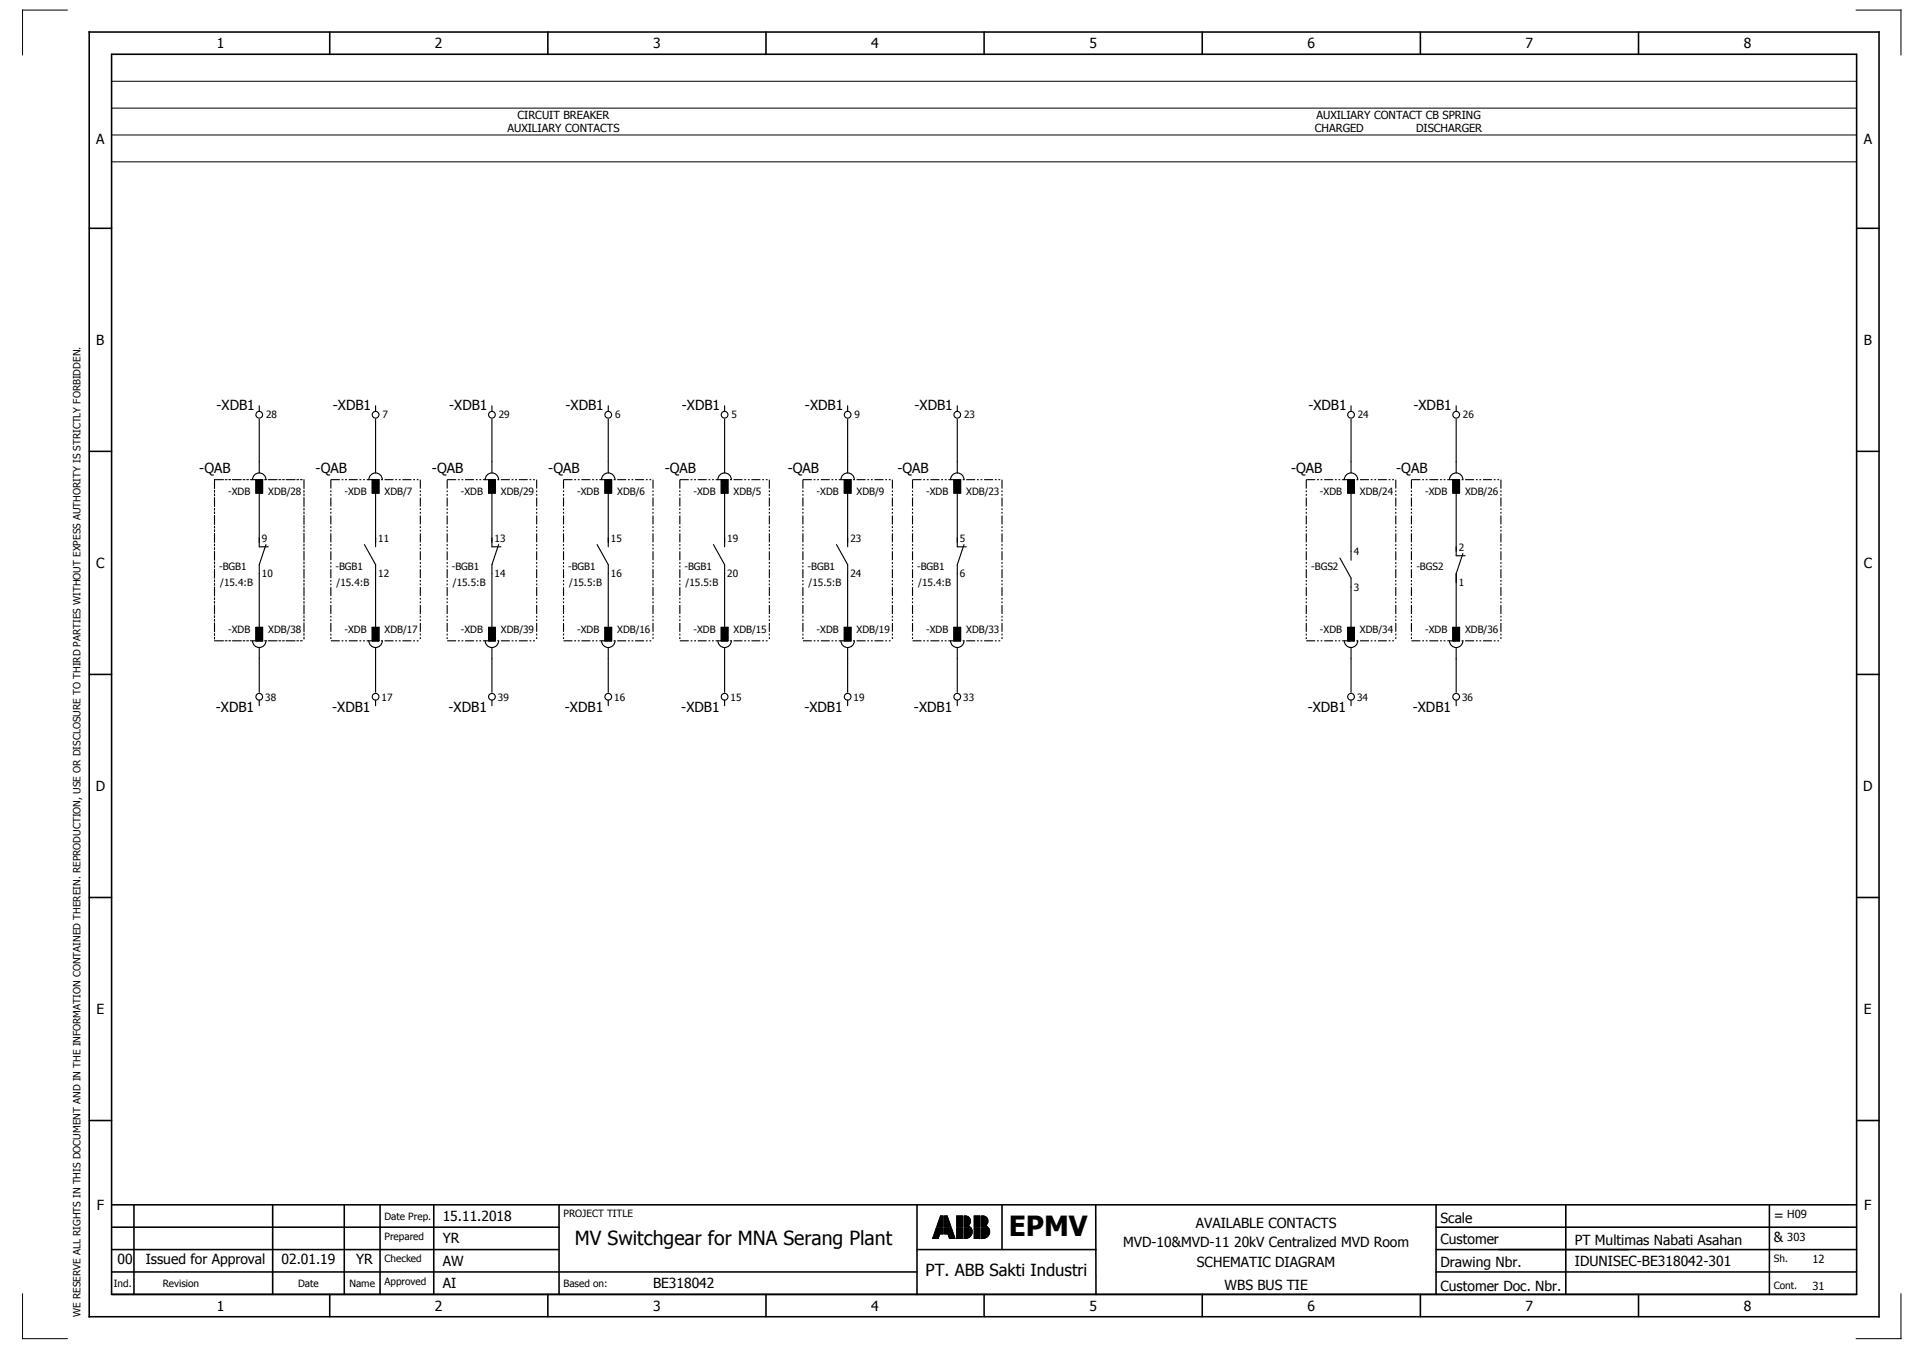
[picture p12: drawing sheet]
<svg xmlns="http://www.w3.org/2000/svg" width="427mm" height="301mm" viewBox="0 0 427 301" stroke-linecap="round" stroke-linejoin="round" font-family="sans-serif">
<g fill="none" stroke="#000" stroke-width=".35">
<path d="M19.9 7.2h400v287h-400zM24.9 12.1h390v277.1h-390zM73.7 7.2v5M122.4 7.2v5M171.2 7.2v5M219.9 7.2v5M268.7 7.2v5M317.4 7.2v5M366.2 7.2v5M19.9 51h5M414.9 51h5M19.9 100.8h5"/>
<path d="M414.9 100.8h5M19.9 150.7h5M414.9 150.7h5M19.9 200.5h5M414.9 200.5h5M19.9 250.3h5M414.9 250.3h5M24.9 279.2h100M24.9 269.2h390M24.9 274.2h100M29.9 269.2v20M60.9 269.2v20"/>
<path d="M76.9 269.2v20M84.9 269.2v20M96.9 269.2v20M124.9 269.2v20M204.9 279.2h40M204.9 269.2v20M223.9 269.2v10M244.9 269.2v20M320.9 279.2h94M320.9 269.2v20M320.9 274.2h94M349.9 269.2v20"/>
<path d="M395.4 269.2v20M24.9 289.2h390M24.9 284.2h180M73.7 289.2v5M122.4 289.2v5M171.2 289.2v5M219.9 289.2v5M268.7 289.2v5M317.4 289.2v5M320.9 284.2h94M366.2 289.2v5"/>
</g>
<g fill="none" stroke="#000" stroke-width=".22">
<path d="M15 2.3h-10v10M24.9 18.2h390M24.9 12.2h390M414.8 2.3h10v10M24.9 24.2h390M24.9 30.2h390M24.9 36.2h390M208.5 276.5v.2M208.6 276.3v.4M208.6 276.1v.6M208.7 275.9v.8M208.8 275.6v1.1"/>
<path d="M208.9 275.4v1.3M209 275.2v1.5M209 275v1.7M209.1 274.7v2M209.2 274.5v2.2M209.3 274.3l-.9 2.4h1.3l.3-1M209.3 274.3h1.5v1.4h-.8M209.3 274.3v2.4M209.4 273.8v.2M209.4 274.3v2.4M209.5 273.6v.4M209.5 274.3v2.4"/>
<path d="M209.6 273.4v.6M209.6 274.3v2.4M209.7 273.2v.8M209.7 274.3v2.4M209.7 273v1M209.7 274.3v2.2M209.8 272.7v1.3M209.8 274.3v2M209.9 272.5v1.5M209.9 274.3v1.8M210 272.3v1.7M210 274.3v1.6"/>
<path d="M210 272.1v1.9M210 274.3v1.4M210.1 271.8v2.2M210.1 274.3v1.4M210.2 271.7h.6v2.3h-1.4zM210.2 271.7v2.3M210.2 274.3v1.4M210.3 271.7v2.3M210.3 274.3v1.4M210.4 271.7v2.3M210.4 274.3v1.4M210.5 271.7v2.3"/>
<path d="M210.5 274.3v1.4M210.6 271.7v2.3M210.6 274.3v1.4M210.7 271.7v2.3M210.7 274.3v1.4M210.8 271.7v2.3M210.8 274.3v1.4M211.1 271.7h.6l.8 2.3h-1.4zM211.1 271.7v2.3M211.1 274.3v1.4M211.2 271.7v2.3M211.2 274.3v1.4"/>
<path d="M211.3 271.7v2.3M211.3 274.3v1.4M211.4 271.7v2.3M211.4 274.3v1.4M211.5 271.7v2.3M211.5 274.3v1.4M211.6 271.7v2.3M211.6 274.3v1.4M211.7 271.7v2.3M211.7 274.3v1.4M211.8 271.9v2.1M211.8 274.3v1.4"/>
<path d="M211.8 275.7h-.7v-1.4h1.5l.8 2.4M211.8 275.7l.4 1h1.2M211.8 272.1v1.9M211.9 272.3v1.7M211.9 274.3v1.6M212 272.5v1.5M212 274.3v1.8M212.1 272.8v1.2M212.1 274.3v2M212.2 273v1M212.2 274.3v2.3M212.2 273.2v.8"/>
<path d="M212.2 274.3v2.4M212.3 273.4v.6M212.3 274.3v2.4M212.4 273.7v.3M212.4 274.3v2.4M212.5 273.9v.1M212.5 274.3v2.4M212.6 274.3v2.4M212.7 274.6v2.1M212.8 274.8v1.9M212.9 275v1.7M212.9 275.2v1.5"/>
<path d="M213 275.5v1.2M213.1 275.7v1M213.2 275.9v.8M213.3 276.1v.6M213.3 276.3v.4M213.4 276.6v.1M213.8 271.7h1.3v2.3h-1.3zM213.8 274.3h1.3v2.4h-1.3zM213.9 271.7v2.3M213.9 274.3v2.4M214 271.7v2.3M214 274.3v2.4"/>
<path d="M214.1 271.7v2.3M214.1 274.3v2.4M214.2 271.7v2.3M214.2 274.3v2.4M214.3 271.7v2.3M214.3 274.3v2.4M214.4 271.7v2.3M214.4 274.3v2.4M214.5 271.7v2.3M214.5 274.3v2.4M214.6 271.7v2.3M214.6 274.3v2.4"/>
<path d="M214.7 271.7v2.3M214.7 274.3v2.4M214.8 271.7v2.3M214.8 274.3v2.4M214.9 271.7v2.3M214.9 274.3v2.4M215 271.7v2.3M215 274.3v2.4M215.4 271.7a1.16 1.16 0 0 1 1.4 .6 1.16 1.16 0 0 1-.5 1.5l.5 .2h-1.4zM215.5 271.7v2.3M215.5 274.3v2.4M215.6 271.7v2.3"/>
<path d="M215.6 274.3v2.4M215.7 271.7v2.3M215.7 274.3v2.4M215.8 271.7v2.3M215.8 274.3v2.4M215.9 271.7v2.3M215.9 274.3v2.4M216 271.7v2.3M216 274.3v2.3M216.1 271.7v2.3M216.1 274.3v2.3M216.2 271.7v2.3"/>
<path d="M216.2 274.3v2.3M216.3 271.8v2.2M216.3 274.3v2.3M216.4 271.8v2.2M216.4 274.3v2.2M216.5 271.9v1.8M216.5 273.8v.2M216.5 274.3v2.2M216.5 271.9v1.7M216.5 273.9v.1M216.6 272v1.5M216.6 273.9v.1"/>
<path d="M216.6 274.3v2.1M216.7 272.1v1.4M216.7 274h.1M216.7 274.3v2.1M216.8 272.2v1.1M216.8 274.3v2M216.8 272.4v.8M216.8 274.3v1.9M216.9 274.3v1.8M217 274.3v1.7M217 274.3a1.5 1.5 0 0 1-1.2 2.4M217 274.3h-1.6v2.4h.4"/>
<path d="M217.1 274.4v1.5M217.2 274.5v1.3M217.2 274.8v.8M217.7 271.7h1.3v2.3h-1.3zM217.7 274.3h1.3v2.4h-1.3zM217.8 271.7v2.3M217.8 274.3v2.4M217.9 271.7v2.3M217.9 274.3v2.4M218 271.7v2.3M218 274.3v2.4M218.1 271.7v2.3"/>
<path d="M218.1 274.3v2.4M218.2 271.7v2.3M218.2 274.3v2.4M218.3 271.7v2.3M218.3 274.3v2.4M218.4 271.7v2.3M218.4 274.3v2.4M218.5 271.7v2.3M218.5 274.3v2.4M218.6 271.7v2.3M218.6 274.3v2.4M218.7 271.7v2.3"/>
<path d="M218.7 274.3v2.4M218.8 271.7v2.3M218.8 274.3v2.4M218.9 271.7v2.3M218.9 274.3v2.4M219 271.7v2.3M219 274.3v2.4M219.3 274.3h1.6a1.53 1.53 0 0 1 0 1.7 1.53 1.53 0 0 1-1.6 .7zM219.3 271.7a1.16 1.16 0 0 1 1.4 .6 1.16 1.16 0 0 1-.5 1.5l.5 .2h-1.4zM219.4 271.7v2.3M219.4 274.3v2.4M219.5 271.7v2.3"/>
<path d="M219.5 274.3v2.4M219.6 271.7v2.3M219.6 274.3v2.4M219.7 271.7v2.3M219.7 274.3v2.4M219.8 271.7v2.3M219.8 274.3v2.4M219.9 271.7v2.3M219.9 274.3v2.3M220 271.7v2.3M220 274.3v2.3M220.1 271.7v2.3"/>
<path d="M220.1 274.3v2.3M220.2 271.8v2.2M220.2 274.3v2.3M220.3 271.8v2.2M220.3 274.3v2.2M220.4 271.9v1.8M220.4 273.8v.2M220.4 274.3v2.2M220.4 271.9v1.7M220.4 273.9v.1M220.5 272v1.5M220.5 273.9v.1"/>
<path d="M220.5 274.3v2.1M220.6 272.1v1.3M220.6 274h.1M220.6 274.3v2.1M220.7 272.2v1.1M220.7 274.3v2M220.8 272.4v.8M220.8 274.3v1.9M220.8 274.3v1.8M220.9 274.3v1.7M221 274.4v1.5M221.1 274.6v1.2"/>
<path d="M221.1 274.8v.7M5 289.1v10h10M424.8 289.1v10h-10"/>
</g>
<path d="M47.9 107.2h20M47.9 107.2v36M67.9 107.2v36M47.9 143.2h20" fill="none" stroke="#000" stroke-width=".25" stroke-dasharray="2 .4 .4 .4 .4 .4"/>
<g fill="none" stroke="#000" stroke-width=".25">
<path d="M57.9 90.7v1.2M57.9 93.7v12M83.9 90.7v1.2M83.9 93.7v12M109.9 90.7v1.2M109.9 93.7v12M135.9 90.7v1.2M135.9 93.7v12M161.9 90.7v1.2M161.9 93.7v12M189.4 90.7v1.2M189.4 93.7v12"/>
<path d="M213.9 90.7v1.2M213.9 93.7v12M301.9 90.7v1.2M301.9 93.7v12M325.4 90.7v1.2M325.4 93.7v12M56.4 107.2a1.5 1.5 0 0 1 1.5-1.5 1.5 1.5 0 0 1 1.5 1.5M57.2 107.2h1.5v3h-1.5zM57.9 110.2v12h2M82.4 107.2a1.5 1.5 0 0 1 1.5-1.5 1.5 1.5 0 0 1 1.5 1.5M83.2 107.2h1.5v3h-1.5zM83.9 110.2v12"/>
<path d="M108.4 107.2a1.5 1.5 0 0 1 1.5-1.5 1.5 1.5 0 0 1 1.5 1.5M109.2 107.2h1.5v3h-1.5zM109.9 110.2v12h2M134.4 107.2a1.5 1.5 0 0 1 1.5-1.5 1.5 1.5 0 0 1 1.5 1.5M135.2 107.2h1.5v3h-1.5zM135.9 110.2v12M160.4 107.2a1.5 1.5 0 0 1 1.5-1.5 1.5 1.5 0 0 1 1.5 1.5M161.2 107.2h1.5v3h-1.5zM161.9 110.2v12M187.9 107.2a1.5 1.5 0 0 1 1.5-1.5 1.5 1.5 0 0 1 1.5 1.5M188.7 107.2h1.5v3h-1.5zM189.4 110.2v12"/>
<path d="M212.4 107.2a1.5 1.5 0 0 1 1.5-1.5 1.5 1.5 0 0 1 1.5 1.5M213.2 107.2h1.5v3h-1.5zM213.9 110.2v12h2M300.4 107.2a1.5 1.5 0 0 1 1.5-1.5 1.5 1.5 0 0 1 1.5 1.5M301.2 107.2h1.5v3h-1.5zM301.9 110.2v15M323.9 107.2a1.5 1.5 0 0 1 1.5-1.5 1.5 1.5 0 0 1 1.5 1.5M324.7 107.2h1.5v3h-1.5zM325.4 110.2v14h2M59.4 121.7l-1.5 4.5v14M81.4 121.7l2.5 4.5v14M111.4 121.7l-1.5 4.5v14"/>
<path d="M133.4 121.7l2.5 4.5v14M159.4 121.7l2.5 4.5v14M186.9 121.7l2.5 4.5v14M215.4 121.7l-1.5 4.5v14M299.4 124.7l2.5 4.5v11M326.9 123.7l-1.5 4.5v12M56.4 143.2a1.5 1.5 0 0 0 1.5 1.5 1.5 1.5 0 0 0 1.5-1.5M57.2 140.2h1.5v3h-1.5zM57.9 144.7v10M57.9 156.4v1.3M82.4 143.2a1.5 1.5 0 0 0 1.5 1.5 1.5 1.5 0 0 0 1.5-1.5M83.2 140.2h1.5v3h-1.5z"/>
<path d="M83.9 144.7v10M83.9 156.4v1.3M108.4 143.2a1.5 1.5 0 0 0 1.5 1.5 1.5 1.5 0 0 0 1.5-1.5M109.2 140.2h1.5v3h-1.5zM109.9 144.7v10M109.9 156.4v1.3M134.4 143.2a1.5 1.5 0 0 0 1.5 1.5 1.5 1.5 0 0 0 1.5-1.5M135.2 140.2h1.5v3h-1.5zM135.9 144.7v10M135.9 156.4v1.3M160.4 143.2a1.5 1.5 0 0 0 1.5 1.5 1.5 1.5 0 0 0 1.5-1.5M161.2 140.2h1.5v3h-1.5z"/>
<path d="M161.9 144.7v10M161.9 156.4v1.3M187.9 143.2a1.5 1.5 0 0 0 1.5 1.5 1.5 1.5 0 0 0 1.5-1.5M188.7 140.2h1.5v3h-1.5zM189.4 144.7v10M189.4 156.4v1.3M212.4 143.2a1.5 1.5 0 0 0 1.5 1.5 1.5 1.5 0 0 0 1.5-1.5M213.2 140.2h1.5v3h-1.5zM213.9 144.7v10M213.9 156.4v1.3M300.4 143.2a1.5 1.5 0 0 0 1.5 1.5 1.5 1.5 0 0 0 1.5-1.5M301.2 140.2h1.5v3h-1.5z"/>
<path d="M301.9 144.7v10M301.9 156.4v1.3M323.9 143.2a1.5 1.5 0 0 0 1.5 1.5 1.5 1.5 0 0 0 1.5-1.5M324.7 140.2h1.5v3h-1.5zM325.4 144.7v10M325.4 156.4v1.3"/>
<circle cx="57.9" cy="92.7" r=".75"/>
<circle cx="83.9" cy="92.7" r=".75"/>
<circle cx="109.9" cy="92.7" r=".75"/>
<circle cx="135.9" cy="92.7" r=".75"/>
<circle cx="161.9" cy="92.7" r=".75"/>
<circle cx="189.4" cy="92.7" r=".75"/>
<circle cx="213.9" cy="92.7" r=".75"/>
<circle cx="301.9" cy="92.7" r=".75"/>
<circle cx="325.4" cy="92.7" r=".75"/>
<circle cx="57.9" cy="155.7" r=".75"/>
<circle cx="83.9" cy="155.7" r=".75"/>
<circle cx="109.9" cy="155.7" r=".75"/>
<circle cx="135.9" cy="155.7" r=".75"/>
<circle cx="161.9" cy="155.7" r=".75"/>
<circle cx="189.4" cy="155.7" r=".75"/>
<circle cx="213.9" cy="155.7" r=".75"/>
<circle cx="301.9" cy="155.7" r=".75"/>
<circle cx="325.4" cy="155.7" r=".75"/>
</g>
<g fill="#000" stroke="#000" stroke-width=".22">
<path d="M57.2 107.2h1.5v3h-1.5zM83.2 107.2h1.5v3h-1.5zM109.2 107.2h1.5v3h-1.5zM135.2 107.2h1.5v3h-1.5zM161.2 107.2h1.5v3h-1.5zM188.7 107.2h1.5v3h-1.5zM213.2 107.2h1.5v3h-1.5zM301.2 107.2h1.5v3h-1.5zM324.7 107.2h1.5v3h-1.5zM57.2 140.2h1.5v3h-1.5zM83.2 140.2h1.5v3h-1.5zM109.2 140.2h1.5v3h-1.5z"/>
<path d="M135.2 140.2h1.5v3h-1.5zM161.2 140.2h1.5v3h-1.5zM188.7 140.2h1.5v3h-1.5zM213.2 140.2h1.5v3h-1.5zM301.2 140.2h1.5v3h-1.5zM324.7 140.2h1.5v3h-1.5z"/>
</g>
<path d="M57.2 143.2h1.5M83.2 143.2h1.5M109.2 143.2h1.5M135.2 143.2h1.5M161.2 143.2h1.5M188.7 143.2h1.5M213.2 143.2h1.5M301.2 143.2h1.5M324.7 143.2h1.5" fill="none" stroke="#000" stroke-width=".25" stroke-dasharray="3.2 .4 .3 .4" stroke-linecap="butt"/>
<g fill="none" stroke="#000" stroke-width=".25" stroke-dasharray="2 .4 .4 .4 .4 .4" stroke-linecap="butt">
<path d="M73.9 107.2h20M73.9 107.2v36M93.9 107.2v36M99.9 107.2h20M99.9 107.2v36M119.9 107.2v36M125.9 107.2h20M125.9 107.2v36M145.9 107.2v36M151.9 107.2h20M151.9 107.2v36M171.9 107.2v36"/>
<path d="M179.4 107.2h20M179.4 107.2v36M199.4 107.2v36M203.9 107.2h20M203.9 107.2v36M223.9 107.2v36M291.9 107.2h20M291.9 107.2v36M311.9 107.2v36M315.4 107.2h20M315.4 107.2v36M335.4 107.2v36"/>
<path d="M73.9 143.2h20M99.9 143.2h20M125.9 143.2h20M151.9 143.2h20M179.4 143.2h20M203.9 143.2h20M291.9 143.2h20M315.4 143.2h20"/>
</g>
<text font-size="6.2" x="225.4" y="276.2">EPMV</text>
<text font-size="4.3" x="128.5" y="278.2">MV Switchgear for MNA Serang Plant</text>
<text font-size="3.7" x="206.9" y="285.1">PT. ABB Sakti Industri</text>
<g font-size="3.1">
<text x="48.5" y="10.8">1</text>
<text x="97.2" y="10.8">2</text>
<text x="146" y="10.8">3</text>
<text x="194.7" y="10.8">4</text>
<text x="243.5" y="10.8">5</text>
<text x="292.2" y="10.8">6</text>
<text x="341" y="10.8">7</text>
<text x="389.7" y="10.8">8</text>
<text x="21.5" y="32.2">A</text>
<text x="416.5" y="32.2">A</text>
<text x="21.5" y="77">B</text>
<text x="416.5" y="77">B</text>
<text x="48.4" y="91.7">-XDB1</text>
<text x="74.4" y="91.7">-XDB1</text>
<text x="100.4" y="91.7">-XDB1</text>
<text x="126.4" y="91.7">-XDB1</text>
<text x="152.4" y="91.7">-XDB1</text>
<text x="179.9" y="91.7">-XDB1</text>
<text x="204.4" y="91.7">-XDB1</text>
<text x="292.4" y="91.7">-XDB1</text>
<text x="315.9" y="91.7">-XDB1</text>
<text x="44.5" y="105.7">-QAB</text>
<text x="70.5" y="105.7">-QAB</text>
<text x="96.5" y="105.7">-QAB</text>
<text x="122.5" y="105.7">-QAB</text>
<text x="148.5" y="105.7">-QAB</text>
<text x="176" y="105.7">-QAB</text>
<text x="200.5" y="105.7">-QAB</text>
<text x="288.5" y="105.7">-QAB</text>
<text x="312" y="105.7">-QAB</text>
<text x="21.5" y="126.9">C</text>
<text x="416.5" y="126.9">C</text>
<text x="48.3" y="159">-XDB1</text>
<text x="74.3" y="159">-XDB1</text>
<text x="100.3" y="159">-XDB1</text>
<text x="126.3" y="159">-XDB1</text>
<text x="152.3" y="159">-XDB1</text>
<text x="179.8" y="159">-XDB1</text>
<text x="204.3" y="159">-XDB1</text>
<text x="292.3" y="159">-XDB1</text>
<text x="315.8" y="159">-XDB1</text>
<text x="21.4" y="176.7">D</text>
<text x="416.4" y="176.7">D</text>
<text x="21.6" y="226.5">E</text>
<text x="416.6" y="226.5">E</text>
<text x="21.6" y="270.4">F</text>
<text x="98.9" y="272.8">15.11.2018</text>
<text x="267.2" y="274.2">AVAILABLE CONTACTS</text>
<text x="321.9" y="273.2">Scale</text>
<text x="396.4" y="272.5">=</text>
<text x="416.6" y="270.4">F</text>
<text x="98.9" y="277.8">YR</text>
<text x="251" y="278.6">MVD-10&amp;MVD-11 20kV Centralized MVD Room</text>
<text x="321.9" y="277.9">Customer</text>
<text x="351.9" y="278.1">PT Multimas Nabati Asahan</text>
<text x="396.4" y="277.5">&amp;</text>
<text x="26.2" y="282.3">00</text>
<text x="32.6" y="282.3">Issued for Approval</text>
<text x="62.9" y="282.3">02.01.19</text>
<text x="79.6" y="282.3">YR</text>
<text x="98.9" y="282.8">AW</text>
<text x="98.9" y="287.8">AI</text>
<text x="145.9" y="287.8">BE318042</text>
<text x="267.5" y="283.2">SCHEMATIC DIAGRAM</text>
<text x="321.9" y="283.2">Drawing Nbr.</text>
<text x="352" y="282.8">IDUNISEC-BE318042-301</text>
<text x="48.5" y="292.8">1</text>
<text x="97.2" y="292.8">2</text>
<text x="146" y="292.8">3</text>
<text x="194.7" y="292.8">4</text>
<text x="243.5" y="292.8">5</text>
<text x="273.7" y="288.1">WBS BUS TIE</text>
<text x="292.2" y="292.8">6</text>
<text x="321.9" y="288.4">Customer Doc. Nbr.</text>
<text x="341" y="292.8">7</text>
<text x="389.7" y="292.8">8</text>
</g>
<g font-size="2.5">
<text x="113.4" y="29.6">AUXILIARY CONTACTS</text>
<text x="115.7" y="26.6">CIRCUIT BREAKER</text>
<text x="293.9" y="29.6">CHARGED</text>
<text x="294.2" y="26.6">AUXILIARY CONTACT CB SPRING</text>
<text x="316.5" y="29.6">DISCHARGER</text>
<text x="399.4" y="272.2">H09</text>
<text x="399.4" y="277.2">303</text>
<text x="405.1" y="282.2">12</text>
<text x="405.1" y="288.1">31</text>
</g>
<g font-size="2.2">
<text x="59.5" y="93.5">28</text>
<text x="85.5" y="93.5">7</text>
<text x="111.5" y="93.5">29</text>
<text x="137.5" y="93.5">6</text>
<text x="163.5" y="93.5">5</text>
<text x="191" y="93.5">9</text>
<text x="215.5" y="93.5">23</text>
<text x="303.5" y="93.5">24</text>
<text x="327" y="93.5">26</text>
<text x="51" y="110.7">-XDB</text>
<text x="59.9" y="110.7">XDB/28</text>
<text x="77" y="110.7">-XDB</text>
<text x="85.9" y="110.7">XDB/7</text>
<text x="103" y="110.7">-XDB</text>
<text x="111.9" y="110.7">XDB/29</text>
<text x="129" y="110.7">-XDB</text>
<text x="137.9" y="110.7">XDB/6</text>
<text x="155" y="110.7">-XDB</text>
<text x="163.9" y="110.7">XDB/5</text>
<text x="182.5" y="110.7">-XDB</text>
<text x="191.4" y="110.7">XDB/9</text>
<text x="207" y="110.7">-XDB</text>
<text x="215.9" y="110.7">XDB/23</text>
<text x="295" y="110.7">-XDB</text>
<text x="303.9" y="110.7">XDB/24</text>
<text x="318.5" y="110.7">-XDB</text>
<text x="327.4" y="110.7">XDB/26</text>
<text x="58.5" y="121.1">9</text>
<text x="84.5" y="121.1">11</text>
<text x="110.5" y="121.1">13</text>
<text x="136.5" y="121.1">15</text>
<text x="162.5" y="121.1">19</text>
<text x="190" y="121.1">23</text>
<text x="214.5" y="121.1">5</text>
<text x="302.5" y="124.1">4</text>
<text x="326" y="123.1">2</text>
<text x="49" y="127.4">-BGB1</text>
<text x="49.2" y="130.9">/15.4:B</text>
<text x="58.5" y="129">10</text>
<text x="75" y="127.4">-BGB1</text>
<text x="75.2" y="130.9">/15.4:B</text>
<text x="84.5" y="129">12</text>
<text x="101" y="127.4">-BGB1</text>
<text x="101.2" y="130.9">/15.5:B</text>
<text x="110.5" y="129">14</text>
<text x="127" y="127.4">-BGB1</text>
<text x="127.2" y="130.9">/15.5:B</text>
<text x="136.5" y="129">16</text>
<text x="153" y="127.4">-BGB1</text>
<text x="153.2" y="130.9">/15.5:B</text>
<text x="162.5" y="129">20</text>
<text x="180.5" y="127.4">-BGB1</text>
<text x="180.7" y="130.9">/15.5:B</text>
<text x="190" y="129">24</text>
<text x="205" y="127.4">-BGB1</text>
<text x="205.2" y="130.9">/15.4:B</text>
<text x="214.5" y="129">6</text>
<text x="293" y="127.4">-BGS2</text>
<text x="302.5" y="132">3</text>
<text x="316.5" y="127.4">-BGS2</text>
<text x="326" y="131">1</text>
<text x="51" y="141.4">-XDB</text>
<text x="59.9" y="141.4">XDB/38</text>
<text x="77" y="141.4">-XDB</text>
<text x="85.9" y="141.4">XDB/17</text>
<text x="103" y="141.4">-XDB</text>
<text x="111.9" y="141.4">XDB/39</text>
<text x="129" y="141.4">-XDB</text>
<text x="137.9" y="141.4">XDB/16</text>
<text x="155" y="141.4">-XDB</text>
<text x="163.9" y="141.4">XDB/15</text>
<text x="182.5" y="141.4">-XDB</text>
<text x="191.4" y="141.4">XDB/19</text>
<text x="207" y="141.4">-XDB</text>
<text x="215.9" y="141.4">XDB/33</text>
<text x="295" y="141.4">-XDB</text>
<text x="303.9" y="141.4">XDB/34</text>
<text x="318.5" y="141.4">-XDB</text>
<text x="327.4" y="141.4">XDB/36</text>
<text x="59.3" y="156.5">38</text>
<text x="85.3" y="156.5">17</text>
<text x="111.3" y="156.5">39</text>
<text x="137.3" y="156.5">16</text>
<text x="163.3" y="156.5">15</text>
<text x="190.8" y="156.5">19</text>
<text x="215.3" y="156.5">33</text>
<text x="303.3" y="156.5">34</text>
<text x="326.8" y="156.5">36</text>
<text x="85.9" y="272.5">Date Prep.</text>
<text x="125.9" y="271.9">PROJECT TITLE</text>
<text x="85.9" y="277">Prepared</text>
<text x="85.9" y="282">Checked</text>
<text x="396.4" y="281.9">Sh.</text>
<text x="25.4" y="287.5">Ind.</text>
<text x="36.4" y="287.5">Revision</text>
<text x="66.6" y="287.5">Date</text>
<text x="78.1" y="287.5">Name</text>
<text x="85.9" y="287">Approved</text>
<text x="125.9" y="287.5">Based on:</text>
<text x="396.4" y="287.9">Cont.</text>
<text x="18" y="294.2" transform="rotate(-90 18 294.2)">WE RESERVE ALL RIGHTS IN THIS DOCUMENT AND IN THE INFORMATION CONTAINED THEREIN. REPRODUCTION, USE OR DISCLOSURE TO THIRD PARTIES WITHOUT EXPESS AUTHORITY IS STRICTLY FORBIDDEN.</text>
</g>
</svg>
